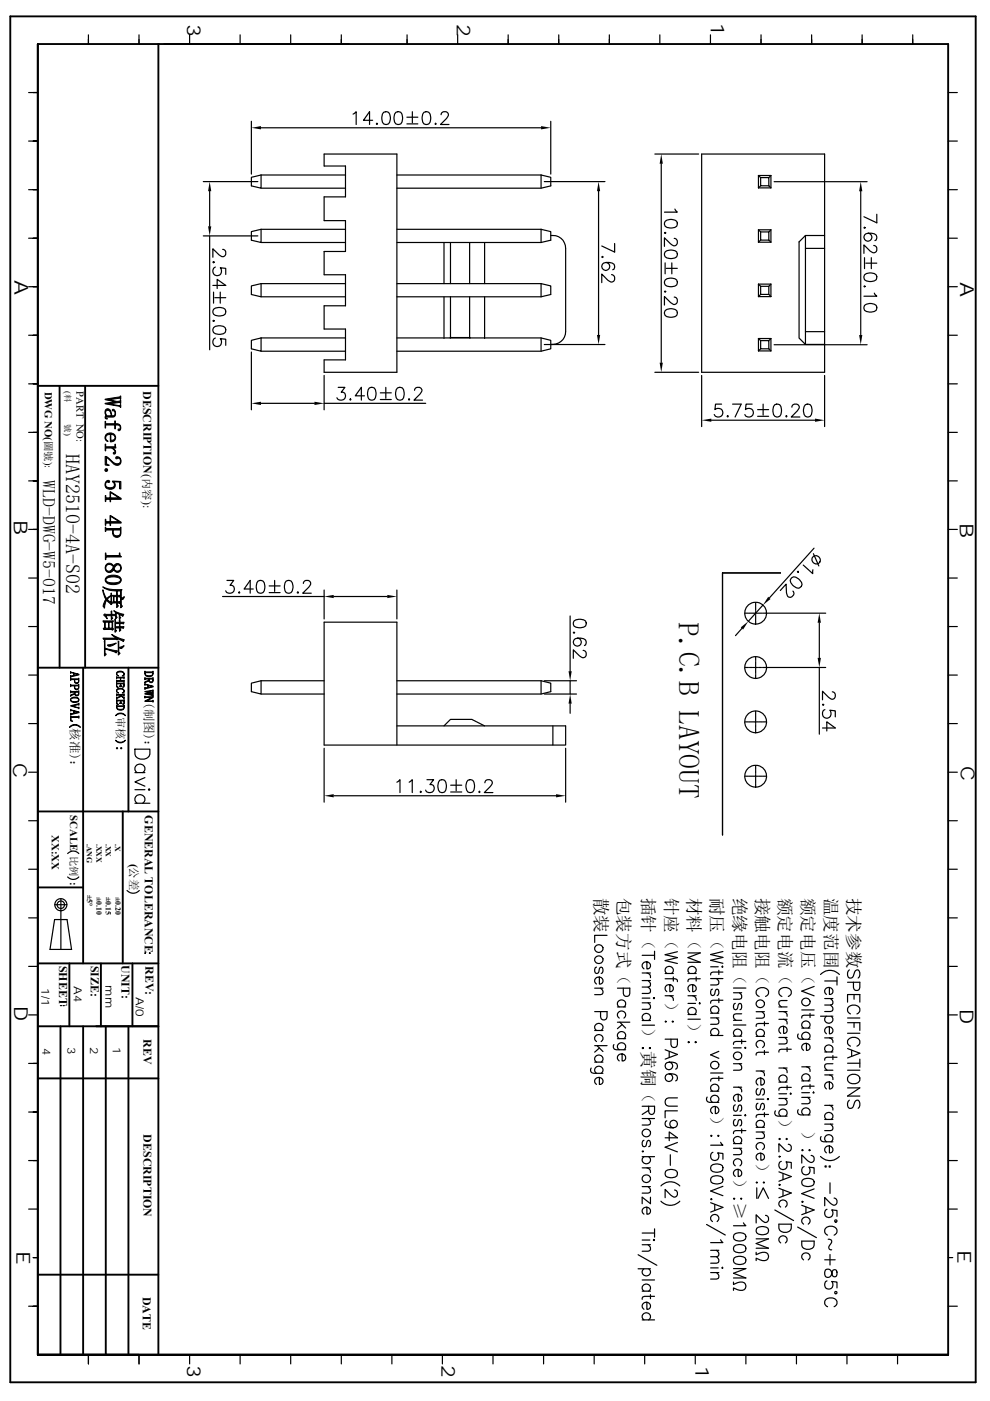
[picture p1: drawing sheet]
<svg xmlns="http://www.w3.org/2000/svg" width="210mm" height="297mm" viewBox="0 0 210 297" stroke-linecap="round" stroke-linejoin="round" font-family="sans-serif">
<g fill="none" stroke="#000" stroke-width=".25">
<path d="M6.1 19.6h1.9h-1M18.8 7.4v1.9M29.5 7.4v1.9M34.8 9.3h39.1M40.2 7.4v1.9M50.9 7.4v1.9M61.7 7.4v1.9M72.4 7.4v1.9M86.3 7.4v1.9M97.1 7.4v1.9M107.8 7.4v1.9M118.5 7.4v1.9"/>
<path d="M129.2 7.4v1.9M140 7.4v1.9M150.7 7.4v1.9M161.4 7.4v1.9M172.1 7.4v1.9M182.9 7.4v1.9M193.6 7.4v1.9M201.1 19.6h2M6.1 29.9h1.9h-1M43.1 38.5h11.6M53.3 25.7v11.2M53.3 37.6l2.1-.5v2.8l-2.1-.5z"/>
<path d="M55.4 27.1h59.4M55.4 39.9h17.9M55.4 37.1h17.9M68.7 32.7h15.5v46.2h-15.5v-2.6h4.6v-6.5h-4.6v-5h4.6v-6.5h-4.6v-5h4.6v-6.5h-4.6v-5.1h4.6v-6.5h-4.6zM74.9 24.2l.6-.5v2.7M79 25.5h-1.9l1.3-1.8v2.7M79.8 26.3l.1-.2 .2 .2-.2 .1zM81.4 23.8a.88 .88 0 0 1 1.3 .4 2.13 2.13 0 0 1-.3 2.1 .89 .89 0 0 1-1.3-.4 2.29 2.29 0 0 1 .3-2.1zM84 23.8a.89 .89 0 0 1 1.3 .4 2.29 2.29 0 0 1-.3 2.1 .91 .91 0 0 1-1.3-.4 2.22 2.22 0 0 1 .3-2.1zM84.2 37.1h30.6M86.3 24.8h2.3M86.3 26.3h2.3"/>
<path d="M87.5 23.7v2.3M89.9 23.8a.91 .91 0 0 1 1.3 .4 2.22 2.22 0 0 1-.2 2.1 .89 .89 0 0 1-1.3-.4 2.29 2.29 0 0 1 .2-2.1zM92.3 26.3l.1-.2 .1 .2-.1 .1zM93.6 24.3l.2-.5 .8-.1a.66 .66 0 0 1 .4 1l-1.6 1.7h1.8M114.8 37.1v2.8M114.8 37.1l2 .5v1.8l-2 .5h-30.6M115.4 38.5h12.9M116.8 25.7v11.2M138.9 32.7h9.3M140.3 34.7v42.2M148.8 32.7h26.1v46.2h-26.1zM160.9 37.2v2.6"/>
<path d="M160.9 39.8h2.6M160.9 37.2h2.6M160.9 37.2l.4 .5M161.3 37.7h1.8v1.7M161.3 37.7v1.7h1.8M161.3 39.4l-.4 .4M163.1 39.4l.4 .4M163.5 37.2l-.4 .5M163.5 37.2v2.6M164.2 38.5h19.7M201.1 29.9h2M6.1 50.5h1.9h-1"/>
<path d="M6.1 40.2h1.9h-1M43.1 50h11.6M44.5 40.5v7.5M44.5 50v24.2M45.1 55.6l.2-.1 .1 .1-.1 .1zM45.7 56.6a.96 .96 0 0 0-.4 1.4 .96 .96 0 0 0 1.4 .2 .96 .96 0 0 0 0-1.4l1.2 .1v1.3M47.2 52.9l.6 .2 .1 .8a.66 .66 0 0 1-1.1 .4l-1.7-1.6v1.8M53.3 49.1l2.1-.5v2.8l-2.1-.5zM55.4 51.4h17.9M55.4 48.6h17.9M84.2 48.6h30.6M94.2 51.4v8.7"/>
<path d="M95.5 51.4v8.7M99.6 51.4v8.7M102.8 51.4v8.7M114.8 48.6v2.8M114.8 48.6l2 .5v1.8l-2 .5h-30.6M116.8 49.9a2.73 2.73 0 0 1 3.2 2.8v17.6a2.79 2.79 0 0 1-3.2 2.7M127 40.5v30.5M127.6 54.5l.2-.1 .1 .1-.1 .1zM128.5 55.6a.85 .85 0 0 1 .8 1.2 .85 .85 0 0 1-1.4 .3 .85 .85 0 0 1 .1-1.3 2.49 2.49 0 0 1 2.2 .2 .79 .79 0 0 1-.2 1.2M129.7 58.2l.5 .3a.88 .88 0 0 1-.1 1.2 .88 .88 0 0 1-1.2-.3l-1.3-1.3v1.8M130.4 51.6v1.8l-2.8-1.2M140.9 49.4l.2-.1 .1 .1-.1 .1z"/>
<path d="M141.1 55.7v2.4M141.1 46.9a2.04 2.04 0 0 1 2.4 0 .89 .89 0 0 1-.3 1.3 2.29 2.29 0 0 1-2.1-.2l-.2-.4zM141.1 53.4a2.13 2.13 0 0 1 2.4 0 .88 .88 0 0 1-.3 1.3 2.29 2.29 0 0 1-2.1-.3l-.2-.3zM141.1 59.4a2.04 2.04 0 0 1 2.4 0 .89 .89 0 0 1-.3 1.3 2.29 2.29 0 0 1-2.1-.3l-.2-.4zM141.3 56.9h2.4M142.5 55.7v2.4M143 50.5l.4 .2a.88 .88 0 0 1 0 1.3 .83 .83 0 0 1-1.2-.3l-1.3-1.3v1.8M143.2 44.3l.5 .7h-2.8M160.9 51.4h2.6M160.9 48.7h2.6M160.9 48.7v2.7M160.9 48.7l.4 .5"/>
<path d="M161.3 49.2h1.8v1.7M161.3 49.2v1.7h1.8M161.3 50.9l-.4 .5M163.1 50.9l.4 .5M163.5 48.7l-.4 .5M163.5 48.7v2.7M170.8 49.9l-1.3 1.4v20.4l1.3 1.3M170.8 52.7h4.1M174.9 49.9h-4.1v23.1M182.6 40.6v30.4M183.2 48.3l.2-.1 .1 .1-.1 .1zM183.4 58.3a2.07 2.07 0 0 1 2.4 0 .88 .88 0 0 1-.4 1.3 2.29 2.29 0 0 1-2-.3l-.2-.4z"/>
<path d="M183.4 54.6v2.4M183.6 55.8h2.4M184.2 49.4a.85 .85 0 0 1 .7 1.2 .85 .85 0 0 1-1.4 .3 .85 .85 0 0 1 .1-1.3 2.41 2.41 0 0 1 2.2 .2 .8 .8 0 0 1-.2 1.2M184.8 54.6v2.4M185.3 52l.5 .3 .2 .8a.66 .66 0 0 1-1.1 .4l-1.7-1.6v1.8M186 45.4v1.8l-2.8-1.2M201.1 50.5h2M201.1 40.2h2M6.1 71.1h1.9h-1M6.1 60.8h1.9h-1M45.1 68l.2-.1 .1 .1-.1 .2zM45.1 60.5h2.8l-1.8-1.3v2"/>
<path d="M45.3 61.9v2.4M45.3 65.6a2.13 2.13 0 0 1 2.5 0 .88 .88 0 0 1-.4 1.3 2.29 2.29 0 0 1-2.1-.3l-.2-.4zM45.3 69.5a2.04 2.04 0 0 1 2.5 0 .89 .89 0 0 1-.4 1.3 2.29 2.29 0 0 1-2.1-.3l-.2-.4zM45.6 63.1h2.3M45.7 71.7a.96 .96 0 0 0-.4 1.4 .96 .96 0 0 0 1.4 .1 .96 .96 0 0 0 0-1.4l1.2 .1v1.3M46.7 61.9v2.4M53.3 74.6v12.3M53.3 72.2l2.1-.6v2.9l-2.1-.5zM53.3 60.6l2.1-.5v2.8l-2.1-.5zM55.4 74.5h17.9M55.4 71.6h17.9M55.4 62.9h17.9"/>
<path d="M55.4 60.1h17.9M68.7 79.6v7.3M84.2 71.6h30.6l2 .6v1.8l-2 .5h-30.6M84.2 60.1h30.6M94.2 62.9v8.9M95.5 71.6h4.3M95.5 62.9v8.8M99.6 62.9v8.8M102.8 62.9v8.9M114.8 60.1v2.8M114.8 71.6v2.9M114.8 60.1l2 .5v1.8l-2 .5h-30.6"/>
<path d="M115.4 73h12.9M138.9 78.9h9.3M140.9 61.8l.2-.1 .1 .1-.1 .2zM141.1 65.8a2.04 2.04 0 0 1 2.4 0 .89 .89 0 0 1-.3 1.3 2.29 2.29 0 0 1-2.1-.2l-.2-.4zM143 63l.4 .1a.87 .87 0 0 1 0 1.3l-.2 .2-.6-.2-1.7-1.5v1.8M148.8 79.6v10.8M160.9 62.9h2.6M160.9 60.2h2.6M160.9 60.2v2.7M160.9 71.8v2.6M160.9 74.4h2.6M160.9 71.8h2.6"/>
<path d="M160.9 60.2l.4 .5M160.9 71.8l.4 .4M161.3 60.7h1.8v1.7M161.3 60.7v1.7h1.8M161.3 72.2h1.8v1.8M161.3 72.2v1.8h1.8M161.3 62.4l-.4 .5M161.3 74l-.4 .4M163.1 62.4l.4 .5M163.1 74l.4 .4M163.5 60.2l-.4 .5M163.5 71.8l-.4 .4"/>
<path d="M163.5 60.2v2.7M163.5 71.8v2.6M164.2 73.1h19.7M170.8 73h4.1M170.8 70.3h4.1M174.9 79.6v10.8M183.2 60.7l.2-.1 .1 .1-.1 .2zM183.4 64.7a2.07 2.07 0 0 1 2.4 0 .88 .88 0 0 1-.4 1.3 2.29 2.29 0 0 1-2-.2l-.2-.4zM185.4 62.1l.6 .7h-2.8M201.1 71.1h2M201.1 60.8h2M6.1 91.7h1.9h-1"/>
<path d="M6.1 81.4h1.9h-1M55.4 85.5h11.3M68.7 85.5h21.6M71.7 82.1h1.5l-.8 1.1a.87 .87 0 0 1 .9 1 .87 .87 0 0 1-1.2 .6l-.4-.1-.2-.4M74.2 84.7l.1-.1 .1 .1-.1 .1zM77.3 83.9h-1.9l1.2-1.8v2.7M78.3 82.3a.88 .88 0 0 1 1.3 .3 2.29 2.29 0 0 1-.2 2.1 .88 .88 0 0 1-1.3-.4 2.29 2.29 0 0 1 .2-2zM80.7 83.3h2.3M80.7 84.7h2.3M81.8 82.1v2.4M84.3 82.3a.89 .89 0 0 1 1.3 .3 2.29 2.29 0 0 1-.3 2.1 .91 .91 0 0 1-1.3-.4 2.22 2.22 0 0 1 .3-2zM86.6 84.7l.2-.1 .1 .1-.1 .1z"/>
<path d="M87.9 82.8l.2-.4a.87 .87 0 0 1 1.2 0 .8 .8 0 0 1-.2 1.1l-1.3 1.3h1.8M150.9 89.1h22M153.1 85.7h-1.3l-.2 1.1a.96 .96 0 0 1 1.5 .1 .96 .96 0 0 1-.2 1.4 .96 .96 0 0 1-1.4-.4M154.2 88.3l.1-.2 .2 .2-.2 .1zM155.4 85.7h1.8l-1.3 2.7M159.5 85.7h-1.3l-.1 1.1a.96 .96 0 0 1 1.5 0 .96 .96 0 0 1-.2 1.5 .96 .96 0 0 1-1.4-.4M160.7 86.8h2.3M160.7 88.3h2.3M161.9 85.7v2.3M164.3 85.8a.89 .89 0 0 1 1.3 .4 2.29 2.29 0 0 1-.2 2.1 .87 .87 0 0 1-1.3-.4 2.22 2.22 0 0 1 .2-2.1zM166.7 88.3l.1-.2 .1 .2-.1 .1zM168 86.3l.1-.4a.87 .87 0 0 1 1.3 0l.1 .3-.1 .5-1.6 1.7h1.9"/>
<path d="M170.8 85.8a.89 .89 0 0 1 1.3 .4 2.29 2.29 0 0 1-.2 2.1 .85 .85 0 0 1-1.3-.4 2.13 2.13 0 0 1 .2-2.1zM201.1 91.7h2M201.1 81.4h2M6.1 102h1.9h-1M6.1 112.2h1.9h-1M170.4 119.8l2 1.8v-.8M172.5 117.4l1.2 2.6M172.7 116.2l-9.5 10.6M201.1 102h2M201.1 112.2h2M6.1 122.6h1.9M6.1 132.8h1.9"/>
<path d="M47.2 126.5h21.5M48.1 123.1h1.5l-.8 1a.87 .87 0 0 1 .9 1 .87 .87 0 0 1-1.2 .7l-.4-.2-.2-.3M50.6 125.6l.1-.1 .2 .1-.2 .2zM53.7 124.9h-1.9l1.3-1.8v2.7M54.7 123.2a.91 .91 0 0 1 1.3 .4 2.22 2.22 0 0 1-.2 2 .89 .89 0 0 1-1.3-.3 2.29 2.29 0 0 1 .2-2.1zM57.1 124.2h2.3M57.1 125.6h2.3M58.3 123.1v2.3M60.7 123.2a.88 .88 0 0 1 1.3 .4 2.13 2.13 0 0 1-.3 2 .89 .89 0 0 1-1.2-.3 2.29 2.29 0 0 1 .2-2.1zM63 125.6l.2-.1 .1 .1-.1 .2zM64.3 123.7l.3-.5 .8-.1a.66 .66 0 0 1 .4 1l-1.6 1.7h1.8M68.7 125.1v6.1"/>
<path d="M70.8 126.5h11.3M84.2 125.1v6.1M120.9 130.6v11.7M121.7 131.7a2.16 2.16 0 0 1 2.5 0 .87 .87 0 0 1-.4 1.3 2.29 2.29 0 0 1-2.1-.3l-.1-.4zM121.7 134l.2 .1-.2 .2-.1-.2zM122.5 135.3a.85 .85 0 0 1 .7 1.2 .85 .85 0 0 1-1.3 .3 .85 .85 0 0 1 .1-1.4 2.41 2.41 0 0 1 2.2 .3 .81 .81 0 0 1-.2 1.2M123.7 137.9l.5 .3 .1 .7a.66 .66 0 0 1-1 .4l-1.7-1.5v1.8M157.4 133.2l-1.4 1.6M158 130h.7M158.9 130h.1M159.1 130h.5M159.8 130h.1"/>
<path d="M160 130h.5M160.3 127.8v.7M160.3 128.6v.1M160.3 128.8v.6M160.3 129.5v.1M160.3 129.7v.6M160.3 130.4v.1M160.3 130.6v.6M160.3 131.3v.1M160.3 131.6v.6M160.3 139.3v.7M160.7 130h.1"/>
<path d="M160.9 130h.6M161.6 130h.1M161.8 128.3l-3.1 3.4M161.8 130h13.3M165.5 125.2l1.2-1.4 .1 1.9a.82 .82 0 0 0 .9 .9l.6-.4 .1-.5-.2-.4M165.5 121.5h-12.3v55.5M167.9 122.5a1.26 1.26 0 0 1 1.7 .5l.4 .5a.84 .84 0 0 1-.1 .9 .84 .84 0 0 1-.9 .3 2.19 2.19 0 0 1-1.4-1.6zM169.1 121.2l.2-.1v.2h-.1zM173.8 132v7.5M201.1 122.6h2M201.1 132.8h2M6.1 143.1h1.9"/>
<path d="M6.1 153.4h1.9M28.6 158.8h3.2v1.1a1.69 1.69 0 0 1-1.6 1.1 1.69 1.69 0 0 1-1.6-1.1zM53.3 144.8l2.1-.5v2.9l-2.1-.6zM55.4 147.2h13.3M55.4 144.3h13.3M68.7 158.6v11.5M84.2 153.9h35.8v4.1h-51.3v-26.1h15.5v26.1M84.2 144.3h30.6M94.2 153.9l1.3-1.4h4.6l2.7 1.4M114.8 144.3v2.9M114.8 144.3l2 .5v1.8l-2 .6h-30.6M115.4 147.2h6.9"/>
<path d="M115.4 144.3h6.9M117.3 153.9v4.1M120 158.6v11.5M120.9 144.3v2.9M120.9 149.2v2M158 141.5h.7M158 153.1h.7M158.9 141.5h.1M158.9 153.1h.1M159.1 141.5h.5M159.1 153.1h.5M159.8 141.5h.1"/>
<path d="M159.8 153.1h.1M160 141.5h.5M160 153.1h.5M160.3 140.1v.1M160.3 140.3v.6M160.3 141v.1M160.3 141.2v.6M160.3 141.9v.1M160.3 142.2v.5M160.3 142.8v.2M160.3 143.1v.7M160.3 150.8v.7"/>
<path d="M160.3 151.6v.1M160.3 151.8v.6M160.3 152.5v.2M160.3 152.8v.5M160.3 153.5v.1M160.3 153.7v.5M160.3 154.4v.1M160.3 154.6v.7M160.7 141.5h.1M160.7 153.1h.1M160.9 141.5h.6M160.9 153.1h.6"/>
<path d="M161.6 141.5h.1M161.6 153.1h.1M161.8 141.5h13.3M161.8 153.1h.7M173.8 141.5v14.2M174.5 154.3h2.7l-1.8-1.3v2M174.6 149.3l.1 .1-.1 .1-.1-.1zM175 150.5a.97 .97 0 0 0-.4 1.4 .97 .97 0 0 0 1.4 .1 .97 .97 0 0 0 0-1.4l1.2 .1v1.3M176.5 146.7l.4 .1a.88 .88 0 0 1 0 1.3 .84 .84 0 0 1-1.2-.3l-1.2-1.2v1.8M201.1 143.1h2M201.1 153.4h2M6.1 163.7h1.9"/>
<path d="M6.1 174h1.9M28.6 163.8h2.1M28.6 167.4h2.1M28.6 170.3h3.2M29.1 163.8a1 1 0 0 1-.2-1.5 1 1 0 0 1 1.5 0 1 1 0 0 1-.1 1.5M29.1 170.3a1.01 1.01 0 0 1-.2-1.5 1.01 1.01 0 0 1 1.5 0 1.01 1.01 0 0 1-.1 1.5M30.7 164.9l-2.1 .9 2.1 .9M31.5 167.4l.1-.1 .2 .1-.2 .2zM70.8 168.7h47.1M84.2 165.8l.6-.5v2.7M86.8 165.8l.6-.5v2.7M89.2 167.8l.2 .1-.2 .1-.1-.1z"/>
<path d="M90.6 165.3h1.4l-.8 1a.88 .88 0 0 1 .9 1.1 .88 .88 0 0 1-1.2 .6l-.3-.1-.3-.4M93.3 165.4a.87 .87 0 0 1 1.3 .4 2.29 2.29 0 0 1-.3 2.1 .87 .87 0 0 1-1.3-.4 2.29 2.29 0 0 1 .3-2.1zM95.6 166.5h2.3M95.6 167.9h2.3M96.8 165.3v2.3M99.2 165.4a.88 .88 0 0 1 1.3 .4 2.29 2.29 0 0 1-.2 2.1 .87 .87 0 0 1-1.3-.4 2.13 2.13 0 0 1 .2-2.1zM101.7 167.8l.1 .1-.1 .1-.1-.1zM102.8 166l.2-.4a.88 .88 0 0 1 1.3 0 .83 .83 0 0 1-.3 1.1l-1.3 1.3h1.8M153.2 177h.1M158 164.6h.7M158.9 164.6h.1M159.1 164.6h.5"/>
<path d="M159.8 164.6h.1M160 164.6h.5M160.3 162.3v.7M160.3 163.2v.1M160.3 163.4v.5M160.3 164.1v.1M160.3 164.3v.6M160.3 165v.1M160.3 165.2v.6M160.3 165.9v.1M160.3 166.1v.7M160.7 164.6h.1"/>
<path d="M160.9 164.6h.6M161.6 164.6h.1M161.8 164.6h.7M201.1 163.7h2M201.1 174h2M6.1 194.6h1.9M6.1 184.3h1.9M11.6 191.8h2.6M12.9 190.5v10.8M14.4 181a1.58 1.58 0 0 1 2.3 0M14.4 185.9a1.58 1.58 0 0 0 2.3 0M26.9 188.8a1.75 1.75 0 0 0 2.6 0"/>
<path d="M128.8 198.3h-2.7v1.5M201.1 194.6h2M201.1 184.3h2M6.1 215.2h1.9M6.1 204.9h1.9M12.8 213.2h.3M13.4 213.2h.3M15.2 201.3l-1-6.3h-2.6l-1 6.3h4.6M30.7 202.1h.2zM31.7 202.1h.1zM126.1 209.5h1.8M126.1 218.5h1.8"/>
<path d="M126.1 214.5h2.7v1.1a.69 .69 0 0 1-.7 .7 .69 .69 0 0 1-.7-.7v-1.1M126.5 205a.72 .72 0 0 0-.4 .8 .72 .72 0 0 0 .5 .6l.4-.4 .3-.8 .2-.2a.77 .77 0 0 1 0 1.4M126.5 218.5a.84 .84 0 0 1-.1-1.3 .84 .84 0 0 1 1.2 0 .84 .84 0 0 1-.1 1.3M127.1 207.2v1.4a.77 .77 0 0 0 .8-.8 .77 .77 0 0 0-1-.6 .79 .79 0 0 0-.8 .6 .79 .79 0 0 0 .4 .8M127.4 209.5l.5 .6-.1 .7-1.7 .1M131 209.5h2.6l-.1 1.5a.7 .7 0 0 1-.8 .2 .7 .7 0 0 1-.5-.6v-1.1M131 216.7h2.6M131 213.5h1.7M131.3 213.5a.83 .83 0 0 1-.1-1.2 .83 .83 0 0 1 1.3 0 .83 .83 0 0 1-.2 1.2M131.3 215.9a.84 .84 0 0 1-.1-1.3 .84 .84 0 0 1 1.3 0 .84 .84 0 0 1-.2 1.3M131.5 216.7l1.2 1.3M132 217.2l-1 .9"/>
<path d="M136.2 216.4h1.8M136.2 206.3h1.8M136.2 207.9h1.8M136.2 212.6h1.8M136.2 211.6h1.6M136.2 202.5h2.6M136.2 217.4h2.6M136.6 216.4a.84 .84 0 0 1-.1-1.3 .84 .84 0 0 1 1.2 0 .84 .84 0 0 1-.1 1.3M137.2 203.9v1.5a.78 .78 0 0 0 .8-.9 .78 .78 0 0 0-1-.6 .81 .81 0 0 0-.8 .6 .81 .81 0 0 0 .4 .9M137.2 206.3a.83 .83 0 0 1 .8 1M137.5 207.9l.5 .6-.2 .6-1.6 .2M137.5 209.3l.5 .6-.2 .6-1.6 .1"/>
<path d="M137.5 212.6l.5 .7-.2 .6-1.6 .1M138.6 211.6h.2l-.1 .2zM138.8 201.7v1.7M141.1 207.5h2.1l.4 .1 .1 .5M141.1 206.4h1.7M141.1 211.1h1.7M141.2 216.5l.1 .1-.1 .1zM141.4 206.4a.84 .84 0 0 1-.1-1.2 .84 .84 0 0 1 1.3 0 .84 .84 0 0 1-.2 1.2M142.1 208.8v1.4a.77 .77 0 0 0 .8-.8 .77 .77 0 0 0-1.1-.6 .8 .8 0 0 0-.7 .6 .8 .8 0 0 0 .3 .8M142.1 211.1a.86 .86 0 0 1 .7 1M142.7 216.5l.1 .1-.1 .1-.1-.1zM142.8 207.1v.9"/>
<path d="M143.7 201.8l-2.6 .6 2.6 .6-2.6 .7 2.6 .6M145.9 202h2.6l-2.6 1 2.6 1h-2.6M145.9 216.1h2.6M145.9 206.4h1.8M145.9 211.1h1.8M145.9 215.1h1.8M145.9 212.7h1.6M146.3 206.4a.84 .84 0 0 1-.1-1.2 .84 .84 0 0 1 1.2 0 .84 .84 0 0 1-.1 1.2M146.3 215.1a.83 .83 0 0 1-.1-1.2 .83 .83 0 0 1 1.2 0 .83 .83 0 0 1-.1 1.2M146.9 208.8v1.4a.77 .77 0 0 0 .8-.8 .77 .77 0 0 0-1-.6 .8 .8 0 0 0-.8 .6 .8 .8 0 0 0 .4 .8M146.9 211.1a.86 .86 0 0 1 .8 1M147.7 207.1v.9"/>
<path d="M148.4 212.6l.1 .1-.1 .2zM148.5 207.5h-2.1l-.4 .1-.1 .5M150.7 215.8h1.8M150.7 214.8h1.8M150.7 205h1.6M150.7 207.5h2.6M150.7 219.5h2.6M151.1 209.7a.73 .73 0 0 0-.4 .7 .73 .73 0 0 0 .5 .7l.4-.4 .2-.9 .3-.1a.79 .79 0 0 1 0 1.4M151.1 214.8a.84 .84 0 0 1-.1-1.2 .84 .84 0 0 1 1.2 0 .84 .84 0 0 1-.1 1.2M151.1 219.5a.84 .84 0 0 1-.1-1.2 .84 .84 0 0 1 1.2 0 .84 .84 0 0 1-.1 1.2M152 207.5l.5 .6-.2 .6-1.6 .1M152 215.8l.5 .6-.2 .6-1.6 .2"/>
<path d="M152.5 205.7v.9M152.5 211.7v.9M153.1 205l.1-.1 .1 .1-.1 .1zM153.3 206.1h-2.1l-.3 .1-.2 .5M153.3 212.1h-2.1l-.3 .1-.2 .5M153.3 201.7l-2.6 .7 2.6 .6-2.6 .6 2.6 .6M155.6 209.5h2.6M155.6 217.3h2.6M155.6 210.5h1.7M155.6 216.3h1.7M155.6 219.7h1.7M156 212.7a.72 .72 0 0 0-.5 .7 .72 .72 0 0 0 .6 .7l.3-.4 .3-.8 .3-.2a.79 .79 0 0 1 0 1.4"/>
<path d="M156 219.7a.84 .84 0 0 1-.2-1.2 .84 .84 0 0 1 1.3 0 .84 .84 0 0 1-.1 1.2M156.8 210.5l.5 .6-.1 .6-1.6 .2M157.3 214.9l-1.6 .2-.1 .6 .5 .6M160.4 214.5h1.7M160.4 219.7h1.7M160.8 219.7a.84 .84 0 0 1-.2-1.2 .84 .84 0 0 1 1.3 0 .84 .84 0 0 1-.1 1.2M161 211.3a.96 .96 0 0 1-.6-1.1 .96 .96 0 0 1 1-.8 1.15 1.15 0 0 1 1.2 .3 1.15 1.15 0 0 1 .3 1.2l-.5 .4M161.6 214.5l.5 .6-.1 .7-1.6 .1M162.1 216.6v.9M163 217h-2.1l-.4 .1-.1 .5M165.2 213.5h1.7M165.2 214.5h1.7"/>
<path d="M165.2 216.1h1.7M165.2 220h1.7M165.8 211.3a.97 .97 0 0 1-.6-1.1 .97 .97 0 0 1 1-.8 1.15 1.15 0 0 1 1.2 .2 1.15 1.15 0 0 1 .3 1.3l-.5 .4M166.2 214.5a.82 .82 0 0 1 .7 1M166.2 216.1a.8 .8 0 0 1 .7 1M166.2 217.6v1.5a.8 .8 0 0 0 .7-1.1 .8 .8 0 0 0-1.3-.3 .79 .79 0 0 0 0 1.4M166.5 220l.4 .6-.1 .6-1.6 .1M166.9 212.1l-1.6 .2-.1 .6 .5 .6M169.3 219.2a.69 .69 0 0 0-.1 .7 .69 .69 0 0 0 .6 .4h2M170.1 218h1.7M170.1 214.1h2.6M170.4 218a.84 .84 0 0 1-.1-1.3 .84 .84 0 0 1 1.3 0 .84 .84 0 0 1-.2 1.3"/>
<path d="M171.8 214.9v.8M172.7 215.2h-2.1l-.4 .1-.1 .6M172.7 209.1l-2.6 1 2.6 1M174 206.6a2.72 2.72 0 0 1 4 0M174 215.5h2.7M174.9 208h2.6M174.9 211.7h1.8M175.3 215.5a.83 .83 0 0 0-.1 1.2 .83 .83 0 0 0 1.2 0 .83 .83 0 0 0-.1-1.2M175.9 209.4v1.4a.77 .77 0 0 0 .8-.9 .77 .77 0 0 0-1-.5 .8 .8 0 0 0-.8 .6 .8 .8 0 0 0 .4 .8M175.9 217.7v1.5a.77 .77 0 0 0 .8-.9 .77 .77 0 0 0-1-.6 .8 .8 0 0 0-.8 .6 .8 .8 0 0 0 .4 .9M176.1 211.7l.6 .6-.2 .7-1.6 .1M176.1 213.1l.6 .6-.2 .6-1.6 .2"/>
<path d="M177.5 207.1v1.8M179.8 212.5v-1.6h2.6v1.6M179.8 208.3h2.6l-.2 1.4a.68 .68 0 0 1-1.1 0l-.1-1.4M179.8 216.8h2.6v1.7M179.8 215.8h2.6M179.8 219.1h2.6M180.1 205.6a1.12 1.12 0 0 0 0 1.8 .69 .69 0 0 0 .9-.5l.3-.8a.56 .56 0 0 1 .4-.4 .56 .56 0 0 1 .5 .2 1.2 1.2 0 0 1-.2 1.5M180.4 215a.96 .96 0 0 1-.6-1.1 .96 .96 0 0 1 1-.8 1.13 1.13 0 0 1 1.2 .2 1.13 1.13 0 0 1 .2 1.3l-.4 .4M181.1 210.9v1M181.1 216.8v1M201.1 215.2h2M201.1 204.9h2"/>
<path d="M6.1 225.5h1.9h-1M6.1 235.8h1.9h-1M125.4 226.4a.69 .69 0 0 0-.1 .8 .69 .69 0 0 0 .6 .4h2M126.1 225.2h1.8M126.1 221.7h2.7M126.5 220.8a.83 .83 0 0 1-.1-1.2 .83 .83 0 0 1 1.2 0 .83 .83 0 0 1-.1 1.2M126.5 225.2a.84 .84 0 0 1-.1-1.2 .84 .84 0 0 1 1.2 0 .84 .84 0 0 1-.1 1.2M126.5 227.6a.84 .84 0 0 1-.1-1.3 .84 .84 0 0 1 1.2 0 .84 .84 0 0 1-.1 1.3M126.6 221.7l1.3 1.2M127.1 228.4v1.5a.77 .77 0 0 0 .8-.9 .77 .77 0 0 0-1-.6 .79 .79 0 0 0-.8 .6 .79 .79 0 0 0 .4 .9M127.1 222.2l-1 .9M130.2 221.5a.67 .67 0 0 0-.1 .7 .67 .67 0 0 0 .6 .4h2"/>
<path d="M131 220.2h1.7M131.3 220.2a.84 .84 0 0 1-.1-1.2 .84 .84 0 0 1 1.3 0 .84 .84 0 0 1-.2 1.2M131.3 222.6a.83 .83 0 0 1-.1-1.3 .83 .83 0 0 1 1.3 0 .83 .83 0 0 1-.2 1.3M132 223.5v1.4a.77 .77 0 0 0 .7-.9 .77 .77 0 0 0-1-.5 .79 .79 0 0 0-.7 .6 .79 .79 0 0 0 .3 .8M136.2 234.5h2.6v1.2a.65 .65 0 0 1-.7 .6l-.4-.3-.1-.3v-1.2M136.2 237.2h2.6M136.3 222.1l.2 .1-.2 .1-.1-.1zM137.5 237.2l.5 .6-.2 .6-1.6 .1M137.6 235.4l-1.4 .9M137.7 222.2l.1-.1 .2 .1-.2 .1zM141.1 220.3h2.6v1.1a.69 .69 0 0 1-.7 .7 .69 .69 0 0 1-.7-.7v-1.1M141.1 222.6l2.6 1-2.6 1"/>
<path d="M141.4 237.6a.78 .78 0 0 0-.2 1.1 2 2 0 0 0 2.4 0 .81 .81 0 0 0-.4-1.1 .81 .81 0 0 0-1.1 .5 .81 .81 0 0 0 .7 1M141.9 222.9v1.3M141.9 225.2a.81 .81 0 0 1 .7 1.1 .81 .81 0 0 1-1.2 .3 .81 .81 0 0 1 0-1.3 2.4 2.4 0 0 1 2.2 .3 .76 .76 0 0 1-.3 1.1M141.9 227.7a.82 .82 0 0 1 .7 1.1 .82 .82 0 0 1-1.2 .3 .82 .82 0 0 1 0-1.3 2.32 2.32 0 0 1 2.2 .2 .77 .77 0 0 1-.3 1.2M143.7 232.8h-1.9a.89 .89 0 0 0-.7 .8 .89 .89 0 0 0 .7 .9h1.9M143.7 235.5h-2.6v1.5M146 220.8l.2 .2-.2 .1-.1-.1zM147.4 221l.1-.2 .2 .2-.2 .1zM150 232.6a.69 .69 0 0 0 .5 1.1h2M150.7 231.4h1.8M150.7 227.5h2.6M151.1 231.4a.83 .83 0 0 1-.1-1.3 .83 .83 0 0 1 1.2 0 .83 .83 0 0 1-.1 1.3"/>
<path d="M151.1 233.7a.84 .84 0 0 1-.1-1.2 .84 .84 0 0 1 1.2 0 .84 .84 0 0 1-.1 1.2M151.7 234.6v1.5a.8 .8 0 0 0 .7-1.1 .8 .8 0 0 0-1.3-.3 .79 .79 0 0 0 0 1.4M152.5 228.2v.9M152.5 222.9l-1.8 .7 1.8 .8M153.3 228.6h-2.1l-.3 .1-.2 .5M155.6 222.2h1.6M155.6 236.5h1.6M155.6 225.5h1.7M155.6 230.5h1.7M156 234.3a.72 .72 0 0 0-.5 .7 .72 .72 0 0 0 .6 .6l.3-.4 .3-.8 .3-.1a.79 .79 0 0 1 0 1.3M156 237.4a.72 .72 0 0 0-.5 .7 .72 .72 0 0 0 .6 .6l.3-.3 .3-.9 .3-.1a.79 .79 0 0 1 0 1.3M156.6 230.5a.82 .82 0 0 1 .7 1"/>
<path d="M156.6 232v1.5a.8 .8 0 0 0 .6-1.1 .8 .8 0 0 0-1.2-.3 .77 .77 0 0 0 0 1.4M156.8 225.5l.5 .7-.1 .6-1.6 .1M157.3 220.4v.9M157.3 239.4v.8M157.9 222.2h.3l-.1 .1zM157.9 236.5h.3l-.1 .1zM158.2 220.8h-2.1l-.4 .1-.1 .5M158.2 239.7h-2.1l-.4 .1-.1 .5M160.4 233h1.6M160.4 227.1h1.7M160.4 239h1.7M160.8 222.1a.84 .84 0 0 1-.2-1.2 .84 .84 0 0 1 1.3 0 .84 .84 0 0 1-.1 1.2"/>
<path d="M160.8 230.8a.74 .74 0 0 0-.4 .7 .74 .74 0 0 0 .5 .7l.2-.1a1.39 1.39 0 0 1 .7-1.3 .79 .79 0 0 1 0 1.4M160.8 233.9a.74 .74 0 0 0-.4 .7 .74 .74 0 0 0 .5 .7l.2-.1a1.39 1.39 0 0 1 .7-1.3 .79 .79 0 0 1 0 1.4M160.8 239a.83 .83 0 0 1-.2-1.2 .83 .83 0 0 1 1.3 0 .83 .83 0 0 1-.1 1.2M161.4 227.1a.83 .83 0 0 1 .7 1M161.4 228.6v1.5a.78 .78 0 0 0 .8-.9 .78 .78 0 0 0-1.1-.6 .81 .81 0 0 0-.7 .6 .81 .81 0 0 0 .4 .9M162.1 222.7v.9M162.1 235.9v.9M162.8 233l.1-.1 .1 .1-.1 .2zM163 223.1h-2.1l-.4 .1-.1 .5M163 236.3h-2.1l-.4 .1-.1 .5M164.5 235.5a.69 .69 0 0 0 .5 1.1h1.9M165.2 226.4h1.7"/>
<path d="M165.2 229.4h1.7M165.2 232.9h1.7M165.2 231.9h1.6M165.6 229.4a.84 .84 0 0 1-.1-1.2 .84 .84 0 0 1 1.2 0 .84 .84 0 0 1-.1 1.2M165.6 236.6a.84 .84 0 0 1-.1-1.2 .84 .84 0 0 1 1.2 0 .84 .84 0 0 1-.1 1.2M166.2 226.4a.8 .8 0 0 1 .7 1M166.5 232.9l.4 .6-.1 .6-1.6 .2M166.9 222.1v.8M166.9 230.2v.8M167.6 231.9l.1-.1 .1 .1-.1 .1zM167.8 222.5h-2.1l-.4 .1-.1 .5M167.8 230.5h-2.1l-.4 .2-.1 .5"/>
<path d="M169.3 235.3a.69 .69 0 0 0-.1 .7 .69 .69 0 0 0 .6 .4h2M170.1 226.2h1.7M170.1 229.2h1.7M170.1 232.7h1.7M170.1 231.7h1.6M170.4 220.3a.84 .84 0 0 1-.1-1.2 .84 .84 0 0 1 1.3 0 .84 .84 0 0 1-.2 1.2M170.4 229.2a.84 .84 0 0 1-.1-1.3 .84 .84 0 0 1 1.3 0 .84 .84 0 0 1-.2 1.3M170.4 236.4a.84 .84 0 0 1-.1-1.2 .84 .84 0 0 1 1.3 0 .84 .84 0 0 1-.2 1.2M171 221.2v1.5a.77 .77 0 0 0 .9-.9 .77 .77 0 0 0-1.1-.6 .79 .79 0 0 0-.7 .6 .79 .79 0 0 0 .3 .9M171 226.2a.85 .85 0 0 1 .8 1M171.3 232.7l.5 .6-.1 .6-1.6 .1M171.8 229.9v.9"/>
<path d="M172.4 231.7l.2-.2 .1 .2zM172.7 230.3h-2.1l-.4 .1-.1 .5M174.9 226.9h1.8M174.9 220h1.8M174.9 223h1.8M174.9 227.9h1.8M174.9 234.4h1.8M174.9 237.3h1.8M174.9 238.3h1.8M175.3 223a.83 .83 0 0 1-.1-1.2 .83 .83 0 0 1 1.2 0 .83 .83 0 0 1-.1 1.2M175.3 237.3a.83 .83 0 0 1-.1-1.2 .83 .83 0 0 1 1.2 0 .83 .83 0 0 1-.1 1.2M175.9 220a.86 .86 0 0 1 .8 1"/>
<path d="M175.9 227.9a.83 .83 0 0 1 .8 1M175.9 229.4v1.5a.78 .78 0 0 0 .8-.9 .78 .78 0 0 0-1-.6 .82 .82 0 0 0-.8 .6 .82 .82 0 0 0 .4 .9M175.9 234.4a.86 .86 0 0 1 .8 1M176.1 238.3l.6 .7-.2 .6-1.6 .1M176.7 225.5l-1.7 .2-.1 .6 .5 .6M176.7 223.8v.9M177.5 224.2h-2.1l-.4 .1-.1 .5M179.8 222.3l2.6 1-2.6 1M179.8 225.4h2.6M179.8 226.9h2.6M179.8 230.7h2.6l-2.6 1.7h2.6M180.1 233.3a1.12 1.12 0 0 0 0 1.7 .69 .69 0 0 0 .9-.5l.3-.7a.56 .56 0 0 1 .4-.5 .56 .56 0 0 1 .5 .2 1.2 1.2 0 0 1-.2 1.5"/>
<path d="M180.1 228a1.33 1.33 0 0 1 1.5-.2 1.33 1.33 0 0 1 .8 1.2 1.48 1.48 0 0 1-2.6 0v-.5zM180.4 221.8a.96 .96 0 0 1-.6-1.1 .96 .96 0 0 1 1-.8 1.14 1.14 0 0 1 1.2 .3 1.14 1.14 0 0 1 .2 1.2l-.4 .4M180.6 222.7v1.2M182.4 224.6v1.7M201.1 225.5h2M201.1 235.8h2M6.1 246.1h1.9h-1M6.1 256.3h1.9M136.2 247.6h1.8M136.2 251.6h1.8M136.2 244.1h.3l-.2 .1zM136.2 245.2h2.6"/>
<path d="M136.6 241.8a.72 .72 0 0 0-.4 .7 .72 .72 0 0 0 .5 .6l.3-.1 .2-.9 .4-.3a.77 .77 0 0 1 0 1.3M136.6 245.2a.84 .84 0 0 0-.1 1.3 .84 .84 0 0 0 1.2 0 .84 .84 0 0 0-.1-1.3M137.2 247.6a.85 .85 0 0 1 .8 1M137.2 255.9v1.5a.77 .77 0 0 0 .8-.9 .77 .77 0 0 0-1-.6 .79 .79 0 0 0-.8 .6 .79 .79 0 0 0 .4 .9M137.5 251.6l.5 .6-.2 .6-1.6 .2M138 253.8v1.4l-1.8-1.4v1.4M140.2 251.4a2.72 2.72 0 0 1 4 0M140.2 254.7a2.72 2.72 0 0 0 4 0M141.1 241.2h2.6l-1.8-1.2v1.9M141.2 248.3a2 2 0 0 1 2.4 0 .85 .85 0 0 1-.4 1.3 2.12 2.12 0 0 1-2-.3zM142.2 244.8v2.3M143.1 252.3l.5 .3 .1 .7a.64 .64 0 0 1-1 .4l-1.6-1.5v1.7"/>
<path d="M143.7 242.2l-2.6 1 2.6 1M149.9 259.6l3.9 2.3M150.7 240.8l.2-.1 .1 .1-.1 .1zM150.7 254.3l.2-.2 .1 .2-.1 .1zM150.7 255l2.6 1-2.6 1M150.9 247.2a2 2 0 0 1 2.3 0 .89 .89 0 0 1-.4 1.2 2.12 2.12 0 0 1-1.9-.2l-.2-.4zM150.9 249.7a2 2 0 0 1 2.3 0 .86 .86 0 0 1-.4 1.2 2.19 2.19 0 0 1-1.9-.2l-.2-.4zM151.1 259a.84 .84 0 0 1-.1-1.2 .84 .84 0 0 1 1.2 0 .84 .84 0 0 1-.1 1.2M151.2 244.3a.92 .92 0 0 0-.4 1.3 .92 .92 0 0 0 1.4 .2 .92 .92 0 0 0 0-1.4l1.1 .2v1.2M151.6 255.4v1.2M152.2 240.8l.1-.1 .2 .1-.2 .1zM152.8 242.2l.5 .6h-2.6"/>
<path d="M153.3 251.5l-2.6 1 2.6 1M155.6 242.5h1.7M155.6 243.5h1.7M155.7 254l.1 .1-.1 .2-.1-.2zM156 242.5a.84 .84 0 0 1-.2-1.3 .84 .84 0 0 1 1.3 0 .84 .84 0 0 1-.1 1.3M156 247.2a.84 .84 0 0 1-.2-1.3 .84 .84 0 0 1 1.3 0 .84 .84 0 0 1-.1 1.3M156.6 247.9v1.5a.8 .8 0 0 0 .6-1.1 .8 .8 0 0 0-1.2-.2 .79 .79 0 0 0 0 1.3M156.8 243.5l.5 .6-.1 .6-1.6 .1M157.1 254.1l.1-.1 .1 .1-.1 .2zM157.7 259.3l.5 .6h-2.6M160.4 240h1.7M160.5 250.6l.1 .1-.1 .1-.1-.1z"/>
<path d="M160.5 251.8v2.3M160.8 243.7a.83 .83 0 0 1-.2-1.2 .83 .83 0 0 1 1.3 0 .83 .83 0 0 1-.1 1.2M160.8 254.1l1.1-2.3 1.1 2.3M161.4 244.5v1.5a.77 .77 0 0 0 .8-.9 .77 .77 0 0 0-1.1-.6 .79 .79 0 0 0-.7 .6 .79 .79 0 0 0 .4 .9M161.6 240l.5 .6-.1 .7-1.6 .1M161.9 250.7l.1-.1 .1 .1-.1 .1zM162.4 257.7l.5 .2 .1 .8a.64 .64 0 0 1-1 .4l-1.6-1.5v1.7M164.3 256.5l4 2.3M165.2 241.5l.1-.1 .2 .1-.2 .1zM165.2 245.2h.3l-.2 .1zM165.2 251.2l.1-.1 .2 .1-.2 .1zM165.2 259.5h2.6v.9a1.4 1.4 0 0 1-1.3 .9 1.4 1.4 0 0 1-1.3-.9z"/>
<path d="M165.2 248.5l2.6 .9-2.6 1M165.2 251.9l2.6 1-2.6 1M165.6 255.9a.84 .84 0 0 1-.1-1.2 .84 .84 0 0 1 1.2 0 .84 .84 0 0 1-.1 1.2M165.7 246.2a.93 .93 0 0 0-.3 1.4 .93 .93 0 0 0 1.4 .1 .93 .93 0 0 0-.1-1.4l1.1 .2v1.2M166.1 248.8v1.3M166.1 252.3v1.3M166.7 241.5l.1-.1 .1 .1-.1 .1zM167.2 242.6l.5 .3 .1 .7a.64 .64 0 0 1-1 .4l-1.6-1.5v1.7M170.1 254.8l.1-.1 .1 .1-.1 .1zM170.1 255.5l2.6 1-2.6 1M170.2 243.7l.1 .2-.1 .1-.1-.1zM170.2 250.2a2 2 0 0 1 2.4 0 .82 .82 0 0 1-.4 1.2 2.19 2.19 0 0 1-2-.2l-.1-.4z"/>
<path d="M170.4 259.5a.84 .84 0 0 1-.1-1.2 .84 .84 0 0 1 1.3 0 .84 .84 0 0 1-.2 1.2M170.6 247.3a.93 .93 0 0 0-.4 1.4 .93 .93 0 0 0 1.4 .2 .93 .93 0 0 0 0-1.4l1.1 .1v1.2M170.9 255.9v1.3M171.7 243.7l.1 .2-.1 .1-.1-.1zM172 245l.6 .2 .1 .8a.65 .65 0 0 1-1 .3l-1.6-1.4v1.7M172.7 252.1l-2.6 1 2.6 1M174 245.2a2.72 2.72 0 0 0 4 0M174.2 241a.69 .69 0 0 0-.1 .7 .69 .69 0 0 0 .6 .4h2M175.3 242.1a.84 .84 0 0 1-.1-1.3 .84 .84 0 0 1 1.2 0 .84 .84 0 0 1-.1 1.3M175.4 256.4a.92 .92 0 0 0-.4 1.3 .92 .92 0 0 0 1.4 .2 .92 .92 0 0 0 0-1.4l1.1 .1v1.3M175.9 243v1.4a.77 .77 0 0 0 .8-.9 .77 .77 0 0 0-1-.5 .8 .8 0 0 0-.8 .6 .8 .8 0 0 0 .4 .8M176 250.8v2.2"/>
<path d="M176.9 254l.5 .3 .1 .7a.64 .64 0 0 1-1 .4l-1.6-1.5v1.8M201.1 246.1h2M201.1 256.3h2M6.1 276.9h1.9h-1M7 266.6h1h-1M135.3 269h2.7M135.3 266l4 2.3M136.2 263.9h1.8M136.2 273.7h1.8M136.2 262.9h1.6M136.2 261.4h2.6M136.2 271.4h2.6"/>
<path d="M136.2 279.8h2.6M136.6 269a.84 .84 0 0 0-.1 1.2 .84 .84 0 0 0 1.2 0 .84 .84 0 0 0-.1-1.2M136.6 273.7a.84 .84 0 0 1-.1-1.2 .84 .84 0 0 1 1.2 0 .84 .84 0 0 1-.1 1.2M136.6 279.8a.84 .84 0 0 1-.1-1.2 .84 .84 0 0 1 1.2 0 .84 .84 0 0 1-.1 1.2M137.2 276.1v1.5a.78 .78 0 0 0 .8-.9 .78 .78 0 0 0-1-.6 .81 .81 0 0 0-.8 .6 .81 .81 0 0 0 .4 .9M137.5 263.9l.5 .6-.2 .7-1.6 .1M138 274.5v.9M138.6 262.9l.1-.1 .1 .1-.1 .1zM138.8 274.8h-2.1l-.4 .2-.1 .5M138.8 260.5v1.8M150.7 265.1h1.8M150.7 269.8h1.8"/>
<path d="M150.7 268.8h1.6M152 265.1l.5 .6-.2 .6-1.6 .1M152 266.4l.5 .7-.2 .6-1.6 .1M152 269.8l.5 .6-.2 .7-1.6 .1M152.8 262.8l.5 .7h-2.6M153.1 268.8l.1-.1 .1 .1-.1 .1zM155.6 271.8v.5a1.99 1.99 0 0 1 2.5-.1 .94 .94 0 0 1-.1 1.1 .94 .94 0 0 1-1 .3l-1.4-.5v.5M155.6 269h2.6l-2.6 1 2.6 1h-2.6M155.7 261.7a2 2 0 0 1 2.4 0 .84 .84 0 0 1-.4 1.3 2.12 2.12 0 0 1-2-.3l-.1-.3zM155.7 264.2a2 2 0 0 1 2.4 0 .82 .82 0 0 1-.4 1.3 2.19 2.19 0 0 1-2-.3l-.1-.3zM155.7 266.7a2.09 2.09 0 0 1 2.4 0 .84 .84 0 0 1-.4 1.3 2.12 2.12 0 0 1-2-.3l-.1-.3zM160.4 265.5v.5a1.99 1.99 0 0 1 2.5-.1 .94 .94 0 0 1-.1 1.1 .94 .94 0 0 1-1 .3l-1.4-.5v.5"/>
<path d="M160.4 262.7h2.6l-2.6 1 2.6 .9h-2.6M160.5 260.4a2.09 2.09 0 0 1 2.4 0 .84 .84 0 0 1-.4 1.3 2.12 2.12 0 0 1-2-.3l-.1-.4zM165.6 263.5a.84 .84 0 0 1-.1-1.2 .84 .84 0 0 1 1.2 0 .84 .84 0 0 1-.1 1.2M169.2 260.2l4 2.2M170.1 263.1h2.6v.9a1.4 1.4 0 0 1-1.3 .9 1.4 1.4 0 0 1-1.3-.9zM170.4 267.1a.83 .83 0 0 1-.1-1.2 .83 .83 0 0 1 1.2 0 .83 .83 0 0 1-.1 1.2M174.9 267.1h2.2M175.2 269.2a.81 .81 0 0 1 1.2 .6l.1 .5a.52 .52 0 0 0 .9 .3 .99 .99 0 0 0-.3-1.4h-.2a1.46 1.46 0 0 0-.6 1.2 .71 .71 0 0 1-.8 .5 .71 .71 0 0 1-.6-.7v-.5zM175.4 271.6a.92 .92 0 0 0-.4 1.3 .92 .92 0 0 0 1.4 .2 .92 .92 0 0 0 0-1.4l1.1 .1v1.3M175.5 261.9a.97 .97 0 0 1-.6-1.1 .97 .97 0 0 1 1-.8 1.15 1.15 0 0 1 1.3 .3 1.15 1.15 0 0 1 .2 1.2l-.5 .4M175.5 277.1a.96 .96 0 0 1-.6-1.1 .96 .96 0 0 1 1-.8 1.13 1.13 0 0 1 1.3 .2 1.13 1.13 0 0 1 .2 1.3l-.5 .4M175.7 262.7l.6 .2 .1 .2v.3l-.5 .7a.53 .53 0 0 0-.1 .6 .53 .53 0 0 0 .6 .3"/>
<path d="M176 266v2.2M201.1 266.6h1M201.1 276.9h2M18.8 287.2v2M29.5 287.2v2M34.8 287.2h29.4M40.2 287.2v2M50.9 287.2v2M61.7 287.2v2M72.4 287.2v2M83.1 287.2v2M93.8 287.2v2"/>
<path d="M104.6 287.2v2M115.3 287.2v2M126 287.2v2M136.7 287.2v2M147.5 287.2v2M158.2 287.2v2M168.9 287.2v2M175.4 287.2h21.7M179.6 287.2v2M190.4 287.2v2"/>
<circle cx="173.1" cy="118.7" r=".9"/>
<circle cx="160.3" cy="130" r="2.31"/>
<circle cx="160.3" cy="153" r="2.32"/>
<circle cx="160.3" cy="141.5" r="2.32"/>
<circle cx="160.3" cy="164.6" r="2.31"/>
<circle cx="12.9" cy="191.8" r=".8"/>
<circle cx="12.9" cy="191.8" r="1.28"/>
<circle cx="127" cy="201.1" r=".87"/>
<circle cx="127" cy="203.5" r=".87"/>
<circle cx="161.3" cy="212.8" r=".87"/>
<circle cx="171" cy="212.4" r=".87"/>
<circle cx="151.6" cy="225.8" r=".86"/>
<circle cx="156.5" cy="223.8" r=".86"/>
<circle cx="137.1" cy="249.9" r=".87"/>
<circle cx="137.1" cy="240.2" r=".87"/>
<circle cx="177.3" cy="258.9" r=".25"/>
<circle cx="177.3" cy="274.1" r=".25"/>
</g>
<g fill="none" stroke="#000" stroke-width=".4">
<path d="M2.2 3.5h204.7v289.6h-204.7zM33.6 9.3v277.9M8 81.8h25.6M12.6 81.8v59.8M18.1 81.8v59.8M8 141.6h25.6M17.6 141.6v62.7M27.2 141.6v30.4M8 172h25.6M26 172v32.3M8 188.2h9.6M8 217.6h25.6"/>
<path d="M8 204.3h25.6M12.8 217.6v69.6M14.7 204.3v13.3M17.6 217.6v69.6M21.4 204.3v13.3M22.4 217.6v69.6M27.2 217.6v69.6M28.1 204.3v13.3M8 228.6h25.6M8 270.3h25.6M29.5 287.2h-21.5v-277.9h193.1v277.9M201.1 287.2h-193.1h193.1"/>
</g>
<g fill="#000">
<path d="M53.3 27.1l2.1-.4v.7zM114.8 26.7l2 .4-2 .3zM140.3 32.7l.3 2h-.7zM44.1 48h.7l-.3 2zM44.5 38.5l.3 2h-.7zM127 38.5l.3 2h-.7zM182.6 38.5l.3 2.1h-.7zM126.6 71h.7l-.3 2zM139.9 76.9h.7l-.3 2zM182.2 71h.7l-.3 2.1zM53.3 85.5l2.1-.3v.7zM66.7 85.2l2 .3-2 .4z"/>
<path d="M148.8 89.1l2.1-.3v.6zM172.9 88.8l2 .3-2 .3zM68.7 126.5l2.1-.4v.7zM82.1 126.1l2.1 .4-2.1 .3zM157.1 133l1.6-1.3-1.1 1.8zM162.9 126.5l.5 .5-1.6 1.3zM173.4 139.5h.7l-.3 2zM173.8 130l.3 2h-.7zM120.6 142.3h.7l-.4 2zM120.9 147.2l.4 2h-.7zM68.7 168.7l2.1-.3v.7zM117.9 168.4l2.1 .3-2.1 .4z"/>
</g>
<text font-size="6.2" x="143.9" y="131.9" transform="rotate(90 143.9 131.9)">P.C.B LAYOUT</text>
<g font-size="5">
<text x="22.2" y="83.9" transform="rotate(90 22.2 83.9)">Wafer2.54</text>
<text x="22.2" y="109.1" transform="rotate(90 22.2 109.1)">4P 180度错位</text>
</g>
<text font-size="4.2" x="13.9" y="96.3" transform="rotate(90 13.9 96.3)">HAY2510-4A-S02</text>
<g font-size="4.1">
<text x="39.7" y="5.1" transform="rotate(90 39.7 5.1)">3</text>
<text x="96.9" y="5.1" transform="rotate(90 96.9 5.1)">2</text>
<text x="150.7" y="4.9" transform="rotate(90 150.7 4.9)">1</text>
<text x="3.1" y="59.4" transform="rotate(90 3.1 59.4)">A</text>
<text x="203.6" y="59.7" transform="rotate(90 203.6 59.7)">A</text>
<text x="2.9" y="110.3" transform="rotate(90 2.9 110.3)">B</text>
<text x="203.6" y="111" transform="rotate(90 203.6 111)">B</text>
<text x="2.8" y="161.7" transform="rotate(90 2.8 161.7)">C</text>
<text x="203.8" y="162.3" transform="rotate(90 203.8 162.3)">C</text>
<text x="3" y="213.2" transform="rotate(90 3 213.2)">D</text>
<text x="203.6" y="213.8" transform="rotate(90 203.6 213.8)">D</text>
<text x="3.5" y="265.3" transform="rotate(90 3.5 265.3)">E</text>
<text x="203.1" y="265.1" transform="rotate(90 203.1 265.1)">E</text>
<text x="39.7" y="289.4" transform="rotate(90 39.7 289.4)">3</text>
<text x="93.6" y="289.5" transform="rotate(90 93.6 289.5)">2</text>
<text x="147.5" y="289.6" transform="rotate(90 147.5 289.6)">1</text>
</g>
<g font-size="3.7">
<text x="9.1" y="101.8" transform="rotate(90 9.1 101.8)">WLD-DWG-W5-017</text>
<text x="126.1" y="190.4" transform="rotate(90 126.1 190.4)">散装</text>
<text x="131" y="190.3" transform="rotate(90 131 190.3)">包装方式（</text>
<text x="136.2" y="190.4" transform="rotate(90 136.2 190.4)">插针（</text>
<text x="141.1" y="190.3" transform="rotate(90 141.1 190.3)">针座（</text>
<text x="145.9" y="190.3" transform="rotate(90 145.9 190.3)">材料（</text>
<text x="150.7" y="190.3" transform="rotate(90 150.7 190.3)">耐压（</text>
<text x="155.6" y="190.3" transform="rotate(90 155.6 190.3)">绝缘电阻（</text>
<text x="160.4" y="190.4" transform="rotate(90 160.4 190.4)">接触电阻（</text>
<text x="165.2" y="190.3" transform="rotate(90 165.2 190.3)">额定电流（</text>
<text x="170.1" y="190.3" transform="rotate(90 170.1 190.3)">额定电压（</text>
<text x="174.9" y="190.3" transform="rotate(90 174.9 190.3)">温度范围</text>
<text x="179.8" y="190.3" transform="rotate(90 179.8 190.3)">技术参数</text>
<text x="141.1" y="212.2" transform="rotate(90 141.1 212.2)">）</text>
<text x="136.2" y="217.8" transform="rotate(90 136.2 217.8)">） 黄铜（</text>
<text x="145.9" y="216.6" transform="rotate(90 145.9 216.6)">）</text>
<text x="150.7" y="236.5" transform="rotate(90 150.7 236.5)">）</text>
<text x="165.2" y="237.1" transform="rotate(90 165.2 237.1)">）</text>
<text x="170.1" y="239.5" transform="rotate(90 170.1 239.5)">）</text>
<text x="155.6" y="249.8" transform="rotate(90 155.6 249.8)">） ≥</text>
<text x="160.4" y="246.4" transform="rotate(90 160.4 246.4)">）</text>
<text x="174.9" y="246.5" transform="rotate(90 174.9 246.5)">：</text>
</g>
<g font-size="2.6">
<text x="14.9" y="142.4" transform="rotate(90 14.9 142.4)">APPROVAL(核准)：</text>
<text x="30.7" y="142.2" transform="rotate(90 30.7 142.2)">DRAWN(制图)：</text>
</g>
<g font-size="2.5">
<text x="30.4" y="83" transform="rotate(90 30.4 83)">DESCRIPTION(内容):</text>
<text x="30.7" y="172.9" transform="rotate(90 30.7 172.9)">GENERAL TOLERANCE</text>
<text x="27.5" y="183.1" transform="rotate(90 27.5 183.1)">(公差</text>
<text x="12.5" y="204.8" transform="rotate(90 12.5 204.8)">SHEET</text>
<text x="19.3" y="204.7" transform="rotate(90 19.3 204.7)">SIZE:</text>
<text x="25.8" y="204.7" transform="rotate(90 25.8 204.7)">UNIT:</text>
<text x="30.9" y="204.8" transform="rotate(90 30.9 204.8)">REV:</text>
<text x="30.4" y="220.3" transform="rotate(90 30.4 220.3)">REV</text>
<text x="30.4" y="240.5" transform="rotate(90 30.4 240.5)">DESCRIPTION</text>
<text x="30.3" y="274.9" transform="rotate(90 30.3 274.9)">DATE</text>
</g>
<g font-size="2.4">
<text x="24.7" y="142.2" transform="rotate(90 24.7 142.2)">CHECKED(审核):</text>
<text x="8.8" y="209.5" transform="rotate(90 8.8 209.5)">1/1</text>
<text x="15.6" y="209" transform="rotate(90 15.6 209)">A4</text>
<text x="22.4" y="208.9" transform="rotate(90 22.4 208.9)">mm</text>
<text x="28.8" y="211.5" transform="rotate(90 28.8 211.5)">A/0</text>
<text x="23.9" y="222" transform="rotate(90 23.9 222)">1</text>
<text x="9" y="222.1" transform="rotate(90 9 222.1)">4</text>
<text x="14.3" y="222.1" transform="rotate(90 14.3 222.1)">3</text>
<text x="19.1" y="222.1" transform="rotate(90 19.1 222.1)">2</text>
</g>
<g font-size="2.3">
<text x="9.5" y="83" transform="rotate(90 9.5 83)">DWG NO(圖號):</text>
<text x="16.2" y="82.9" transform="rotate(90 16.2 82.9)">PART NO:</text>
<text x="14.9" y="172.8" transform="rotate(90 14.9 172.8)">SCALE 比例 :</text>
<text x="11" y="177.1" transform="rotate(90 11 177.1)">XX:XX</text>
</g>
<g font-size="1.8">
<text x="13.7" y="82.9" transform="rotate(90 13.7 82.9)">(料</text>
<text x="13.7" y="89.9" transform="rotate(90 13.7 89.9)">號)</text>
</g>
<g font-size="1.7">
<text x="18.4" y="178.9" transform="rotate(90 18.4 178.9)">.ANG</text>
<text x="20.4" y="178.9" transform="rotate(90 20.4 178.9)">.XXX</text>
<text x="22.4" y="178.9" transform="rotate(90 22.4 178.9)">.XX</text>
<text x="24.4" y="178.9" transform="rotate(90 24.4 178.9)">.X</text>
<text x="18.5" y="189.8" transform="rotate(90 18.5 189.8)">±5°</text>
<text x="20.5" y="190.1" transform="rotate(90 20.5 190.1)">±0.10</text>
<text x="22.5" y="190.2" transform="rotate(90 22.5 190.2)">±0.15</text>
<text x="24.5" y="190.2" transform="rotate(90 24.5 190.2)">±0.20</text>
</g>
</svg>
